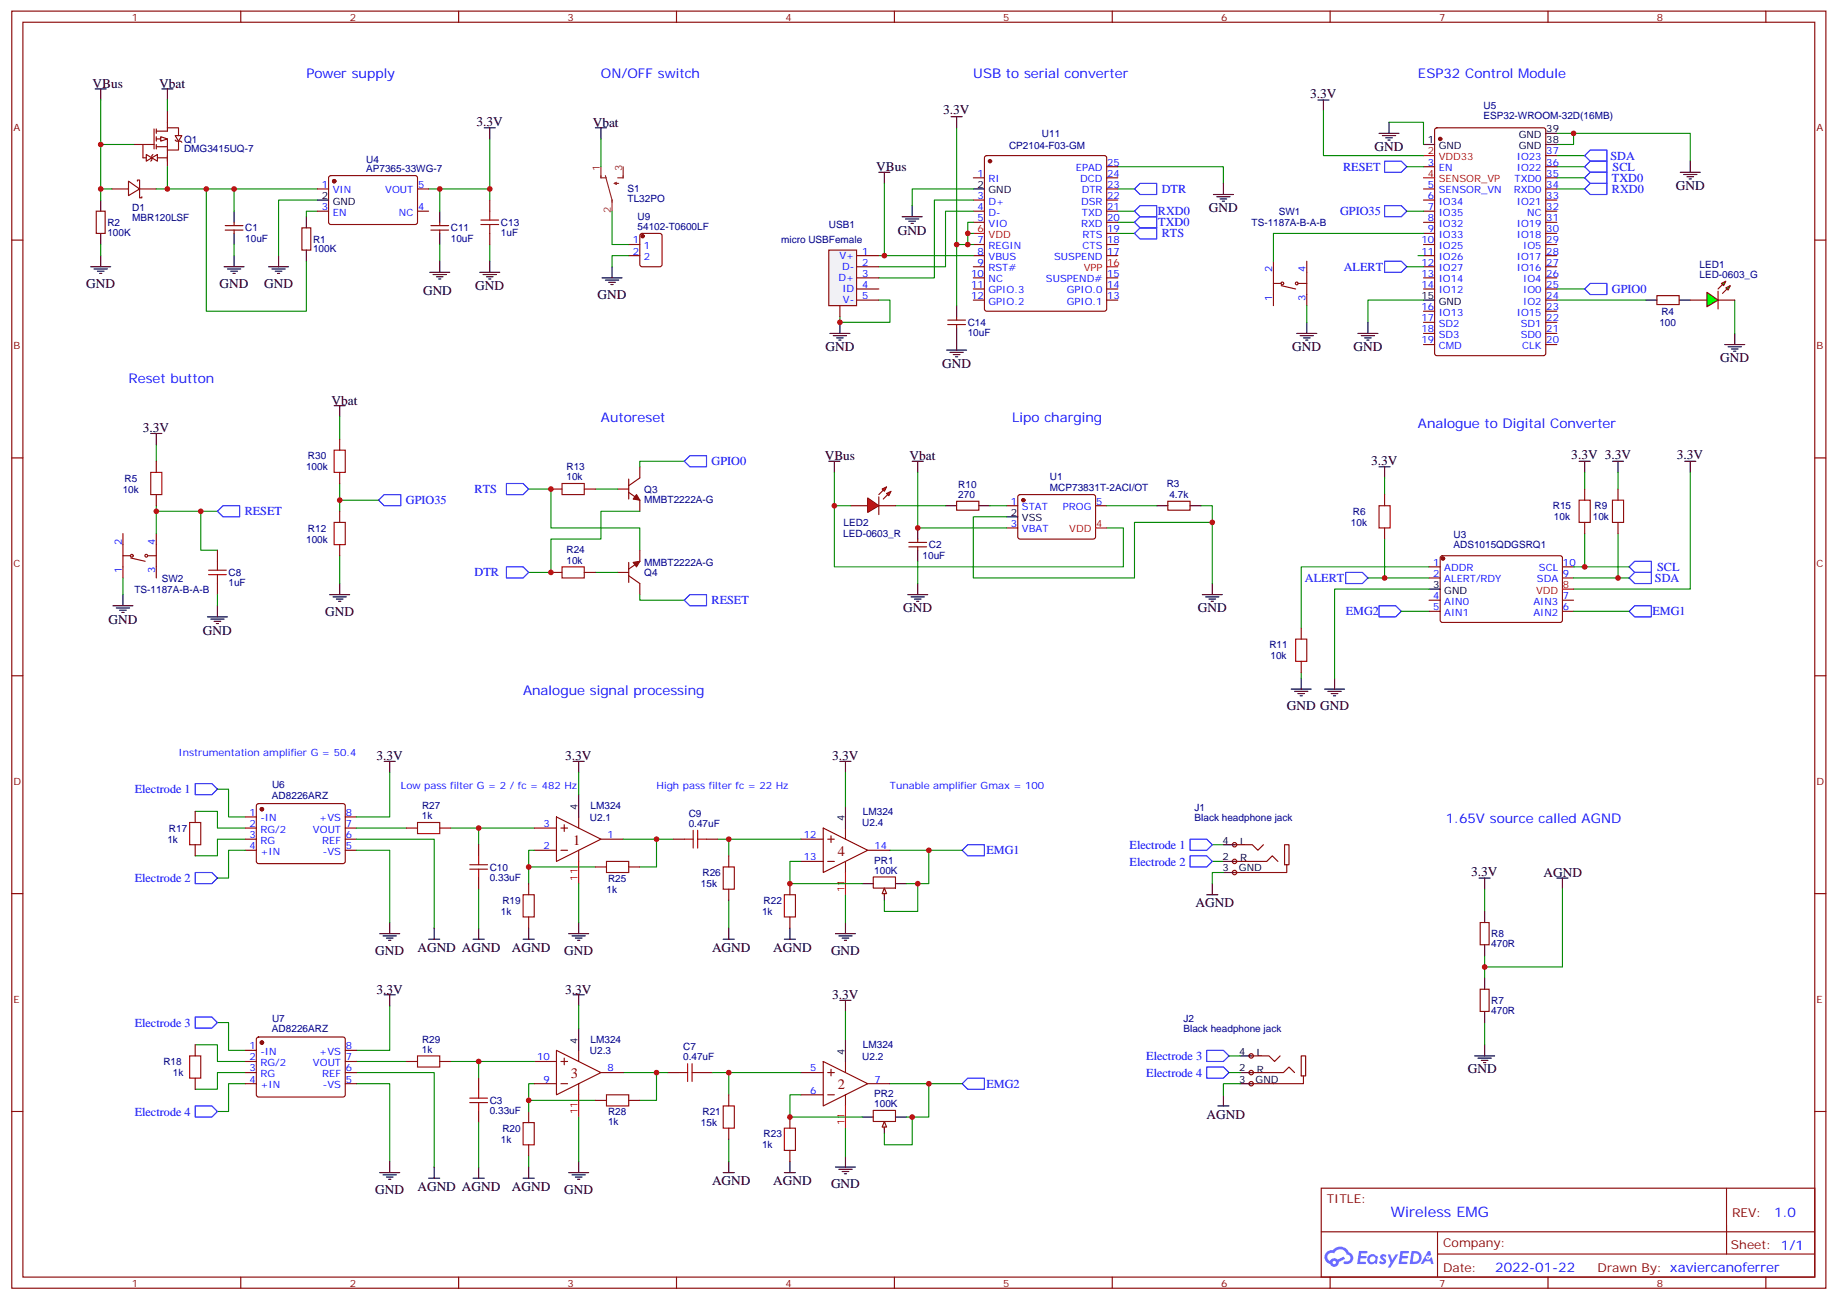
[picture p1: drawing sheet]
<svg xmlns="http://www.w3.org/2000/svg" width="583mm" height="413mm" viewBox="0 0 583 413" stroke-linecap="round" stroke-linejoin="round" font-family="sans-serif">
<g fill="none" stroke="#008700" stroke-width=".35">
<path d="M420 35.3v14.1h31.8M440.8 38.8h11v7.1M139.6 60v7M155.4 44.1v15.9h-19.4M155.4 60v3.5M303.6 40.6v37h3.5v-7h1.8M308.9 60h-19.4v5.3M354.8 52.9h33.5v5.3M354.8 60h5.2M446.5 52.9h5.3M494.1 42.3h42.3v8.9M494.1 49.4h8.8"/>
<path d="M494.1 52.9h8.8M494.1 56.4h8.8M494.1 60h8.8M499.4 42.3v3.6h-5.3M100.8 63.5h-12.4v17.6M139.6 77.6v5.3M155.4 77.6v5.3M303.6 77.6v19.4M307.1 74.1h1.8M307.1 77.6h1.8M308.9 63.5h-12.4v24.7h-17.6M308.9 67h-8.8v17.7h-21.2"/>
<path d="M354.8 70.6h5.2M354.8 67h5.2M354.8 74.1h5.2M278.9 95.2h3.5v7.1h-15.8v-1.8M278.9 81.1h30M450 81.1h1.8M451.8 95.2h-17.7v7.1M494.1 91.7h8.8"/>
</g>
<g fill="none" stroke="#870000" stroke-width=".35">
<path d="M308.9 56.4h3.5M312.7 49.6l.4-.2h37.4l.5 .2 .2 .5v48l-.2 .5-.5 .2h-37.4l-.5-.3-.2-.4v-48zM351.2 52.9h3.6M351.2 60h3.6M351.2 56.4h3.6M451.8 52.9h3.5M451.8 60h3.5M455.5 40.8l.5-.2h33.9l.6 .4 .1 71.2-.5 .6-34.1 .1-.6-.5-.1-71.1zM490.6 52.9h3.5M490.6 60h3.5M490.6 56.4h3.5M490.6 49.4h3.5"/>
<path d="M136.7 73h5.7M136.7 71.6h5.7M139.6 70.6v1M139.6 73v1.1M308.9 63.5h3.5M308.9 67h3.5M308.9 70.6h3.5M308.9 77.6h3.5M351.2 63.5h3.6M351.2 67h3.6M351.2 70.6h3.6M351.2 74.1h3.6"/>
<path d="M351.2 77.6h3.6M451.8 63.5h3.5M451.8 67h3.5M451.8 70.6h3.5M451.8 74.1h3.5M451.8 77.6h3.5M490.6 63.5h3.5M490.6 67h3.5M490.6 70.6h3.5M490.6 74.1h3.5M490.6 77.6h3.5M308.9 81.1h3.5"/>
<path d="M308.9 84.7h3.5M308.9 88.2h3.5M308.9 91.7h3.5M308.9 95.2h3.5M351.2 81.1h3.6M351.2 88.2h3.6M351.2 91.7h3.6M351.2 95.2h3.6M451.8 81.1h3.5M451.8 84.7h3.5M451.8 88.2h3.5M451.8 91.7h3.5"/>
<path d="M451.8 98.8h3.5M490.6 81.1h3.5M490.6 84.7h3.5M490.6 88.2h3.5M490.6 91.7h3.5M490.6 98.8h3.5M490.6 95.2h3.5M300.8 103h5.6M300.8 101.6h5.6M303.6 100.5v1.1M303.6 103v1.1M451.8 102.3h3.5"/>
<path d="M451.8 105.8h3.5M451.8 109.4h3.5M490.6 102.3h3.5M490.6 105.8h3.5M490.6 109.4h3.5"/>
</g>
<g fill="none" stroke="#000" stroke-width=".35">
<path d="M51.4 28.2h3.5M53.1 28.2v3.6M301.8 37h3.6M303.6 37v3.6M418.3 31.8h3.5M420 31.8v3.5M440.8 38.8v3.5M153.7 40.6h3.5M155.4 40.6v3.5M278.9 54.7h3.5M280.7 54.7v3.5M308.9 60h3.5"/>
<path d="M388.3 58.2v3.5M437.7 42.3h6.3M438.7 43h4.2M439.8 43.7h2.1M440.5 44.5h.7M451.8 45.9h3.5M490.6 45.9h3.5M490.6 42.3h3.5M533.3 54.7h6.3M534.3 55.4h4.3M535.4 56.1h2.1M536.1 56.8h.7"/>
<path d="M536.4 51.2v3.5M139.6 67v3.6M139.6 74.1v3.5M286.3 68.8h6.4M287.4 69.5h4.2M288.4 70.2h2.1M289.1 70.9h.7M289.5 65.3v3.5M385.1 61.7h6.3M386.2 62.4h4.2M387.2 63.1h2.1M387.9 63.9h.7"/>
<path d="M85.2 84.7h6.4M86.3 85.4h4.2M87.3 86.1h2.2M88.1 86.8h.7M88.4 81.1v3.6M136.4 86.4h6.3M137.4 87.1h4.3M138.5 87.8h2.1M139.2 88.5h.7M139.6 82.9v3.5M152.3 86.4h6.3M153.3 87.1h4.3"/>
<path d="M154.4 87.8h2.1M155.1 88.5h.7M155.4 82.9v3.5M303.6 97v3.5M451.8 95.2h3.5M263.4 105.8h6.3M264.4 106.5h4.3M265.5 107.2h2.1M266.2 107.9h.7M266.6 102.3v3.5M300.4 111.1h6.4M301.5 111.8h4.2"/>
<path d="M302.5 112.5h2.2M303.2 113.2h.8M303.6 104.1v7M431 105.8h6.3M432 106.5h4.2M433.1 107.2h2.1M433.8 107.9h.7M434.1 102.3v3.5"/>
</g>
<g fill="#870000" stroke="#870000" stroke-width=".35">
<circle cx="457.1" cy="44.1" r=".53"/>
<circle cx="314.2" cy="51.2" r=".53"/>
</g>
<path d="M451.8 49.4h3.5M451.8 56.4h3.5M308.9 74.1h3.5M351.2 84.7h3.6" fill="none" stroke="#f00" stroke-width=".35"/>
<path d="M360 60l1.8-1.8h5.3v3.5h-5.3zM439.4 51.2h5.3l1.8 1.7-1.8 1.8h-5.3zM502.9 52.9l1.8-1.7h5.3v3.5h-5.3zM502.9 49.4l1.8-1.8h5.3v3.6h-5.3zM502.9 60l1.8-1.8h5.3v3.5h-5.3zM502.9 56.4l1.8-1.7h5.3v3.5h-5.3zM360 70.6l1.8-1.8h5.3v3.5h-5.3zM360 67l1.8-1.7h5.3v3.5h-5.3zM360 74.1l1.8-1.8h5.3v3.5h-5.3zM502.9 91.7l1.8-1.7h5.3v3.5h-5.3z" fill="none" stroke="#00f" stroke-width=".35"/>
<path d="M263 79.4h8.9v17.6h-8.9z" fill="#f0f0f0" stroke="#870000" stroke-width=".35"/>
<g fill="none" stroke="#870000" stroke-width=".35">
<path d="M3.7 3.5h575.8v405.4h-575.8zM7.3 7.1h568.6v398.2h-568.6zM76.4 3.5v3.6M145.6 3.5v3.6M214.7 3.5v3.6M283.8 3.5v3.6M353 3.5v3.6M422.1 3.5v3.6M491.3 3.5v3.6M560.4 3.5v3.6M3.7 76.2h3.6M575.9 76.2h3.6"/>
<path d="M266.6 97v3.5M271.9 81.1h7M271.9 84.7h7M271.9 88.2h7M271.9 91.7h7M271.9 95.2h7M3.7 145.3h3.6M575.9 145.3h3.6M3.7 214.5h3.6M575.9 214.5h3.6M3.7 283.6h3.6M575.9 283.6h3.6"/>
<path d="M3.7 352.8h3.6M575.9 352.8h3.6M419.3 377.1h156.6v28.2h-156.6zM547.9 377.1v20.9M419.3 391h156.5M456.2 398h119.6M456.2 391v14.1M76.4 405.3v3.6M145.6 405.3v3.6M214.7 405.3v3.6M283.8 405.3v3.6M353 405.3v3.6"/>
<path d="M422.1 405.3v3.6M491.3 405.3v3.6M560.4 405.3v3.6"/>
</g>
<g fill="#5487ff">
<path d="M438.3 398.3a1.22 1.22 0 0 1 1.7 .3l-.4 .5a.47 .47 0 0 0-.3-.4 .47 .47 0 0 0-.5 .2l.2 .3a1.14 1.14 0 0 1 .7 1.7 1.14 1.14 0 0 1-1.9 0l-.2-.2 .5-.5 .7 .4a.29 .29 0 0 0 .4-.3 .29 .29 0 0 0-.3-.3 1.04 1.04 0 0 1-.6-1.7z"/>
<path d="M431.3 397h2.4l.3 .2-.1 .5-1.9 .1-.1 .8h1.5l.3 .4-.3 .4h-1.6l-.2 1.1h1.7l.2 .3-.1 .3-2.7 .1z"/>
<path d="M444.5 397.1l2.6 .1-.1 .5-1.8 .1-.1 .8h1.5l.3 .4-.4 .4h-1.6l-.1 1.1h1.7l.2 .3-.2 .3-2.6 .1z"/>
<path d="M453.2 397.1h.7l.3 1.2-.6 .3a.69 .69 0 0 0-1 .3 .69 .69 0 0 0 .5 1 .69 .69 0 0 0 .8-.7l.5-.2 .6 2.2h-.8l-.2-.9h-1.8l-.5 .9h-.8z"/>
<path d="M440.4 398.1h.8l.6 1.9 1.1-1.9h.9l-2.6 4.2h-.8l.9-1.5z"/>
<path d="M448 397.1l-.6 4.1h1.3a2.11 2.11 0 0 0 2.5-2.1 2.11 2.11 0 0 0-2.5-2zM448.7 397.8a1.43 1.43 0 0 1 1.6 1.6 1.43 1.43 0 0 1-2 1.1z"/>
<path d="M434.3 398.7a1.54 1.54 0 0 0-.1 2.1 1.54 1.54 0 0 0 2.2 .2l.6 .2 .3-2.3-.6-.3a1.49 1.49 0 0 0-2.4 .1zM434.6 399.7a.94 .94 0 0 1 1.8 0 .94 .94 0 0 1-1.8 0z"/>
<path d="M421 397.4a2.18 2.18 0 0 0 1.1 3.7 1.44 1.44 0 0 0 1.6 1 1.44 1.44 0 0 0 1.2-1.5l2-1-.5-.8-1.9 1a1.47 1.47 0 0 0-2.4 .4 1.39 1.39 0 0 1-.7-1.9 1.39 1.39 0 0 1 2-.5 2.12 2.12 0 0 1 2.2-1.3 2.12 2.12 0 0 1 1.9 1.7 1.14 1.14 0 0 1 1.1 1.4 1.14 1.14 0 0 1-1.7 .8 .43 .43 0 0 0-.5 .3 .43 .43 0 0 0 .4 .5 1.98 1.98 0 0 0 2.5-1.2 1.98 1.98 0 0 0-1.2-2.5 3.1 3.1 0 0 0-5.3-.7l-.9 .1zM422.9 400.7a.55 .55 0 0 1 1.1 0 .55 .55 0 0 1-1.1 0z"/>
<circle cx="453.2" cy="399.2" r=".26"/>
</g>
<g fill="none" stroke="#870000" stroke-width=".35">
<path d="M53.1 35.3v3.5M35.5 60h5.3M40.8 57.5l3.5 2.5-3.5 2.1zM42.5 45.9h6.4M43.6 57.5v-.3h.7v5.6h.7v-.4M44.3 60h5.3M45.4 45.9v4.2h1M46.4 49l1.8 1.1-1.8 1.1zM48.2 50.1l1.8-1.1v2.2zM48.5 49l-.3 .4v1.4l-.4 .4M48.9 40.9v6.4M49.6 44.1h3.5v3.5"/>
<path d="M49.6 41.6h3.5v-1h3.6v2.4M49.6 40.9v1.4M49.6 43.4v1.4M49.6 45.9v1.4M49.6 46.6h3.5M50 50.1h3.1M53.1 47.6v5.3M55.6 43h2.1l-1 1.8zM55.6 44.5l.4 .3h1.4l.3 .4M56.7 44.8v2.8h-3.6M30.6 67h2.8v7.1h-2.8zM71.5 73h5.6"/>
<path d="M71.5 71.6h5.6M74.3 70.6v1M74.3 73v1.1M95.8 72.3h2.8v7.1h-2.8zM199.5 77.6h3.6M203.3 74.3l.5-.2h5.6l.7 .4v9.5l-.4 .6-5.9 .1-.7-.5v-9.4zM199.5 81.1h3.6M196 155.2h3.5M199.5 156.3l3.6 2.5v3.5M199.5 152v6.4M203.1 148.2v3.5l-3.6 2.5M303.6 159.1h7.1v2.8h-7.1z"/>
<path d="M323.2 157.2l.5-.2h23.6l.4 .7-.1 13-.6 .4-23.6-.1-.4-.6v-12.7zM39 169.3v14.1M39 176.4h2.5M41.5 177.1l4.6 1.1M47.1 176.4h2.5M49.6 169.3v14.1M199.5 178.5v6.4M203.1 174.6v3.6l-3.6 2.4M319.5 160.5h3.5M319.5 167.6h3.5M347.7 160.5h3.5M453.5 179.9h3.6"/>
<path d="M457.3 176.6l.5-.2h37.6l.5 .7-.1 20-.6 .5-37.7-.1-.4-.7v-19.7zM495.9 179.9h3.5M196 181.7h3.5M199.5 182.7l3.6 2.5v3.5M453.5 183.4h3.6M453.5 190.5h3.6M453.5 194h3.6M495.9 183.4h3.5M495.9 190.5h3.5M495.9 194h3.5M77.8 259.3h3.6M81.6 255.3l.5-.2h27l.5 .7-.1 17.9-.6 .4-27.1-.1-.4-.6v-17.6z"/>
<path d="M109.6 259.3h3.5M77.8 262.8h3.6M77.8 266.3h3.6M77.8 269.9h3.6M109.6 262.8h3.5M109.6 266.3h3.5M109.6 269.9h3.5"/>
<circle cx="41.8" cy="176.4" r=".44"/>
<circle cx="46.4" cy="176.4" r=".44"/>
</g>
<g fill="none" stroke="#000" stroke-width=".35">
<path d="M30.2 28.2h3.5M32 28.2v3.6M188.9 40.6h3.6M190.7 40.6v3.5M32 63.5v3.5M32 74.1v3.5M74.3 67v3.6M74.3 74.1v3.5M97.2 68.8v3.5M97.2 79.4v3.5M28.8 84.7h6.3M29.8 85.4h4.3"/>
<path d="M30.9 86.1h2.1M31.6 86.8h.7M32 81.1v3.6M71.1 84.7h6.4M72.2 85.4h4.2M73.2 86.1h2.2M73.9 86.8h.7M74.3 81.1v3.6M191.1 88.2h6.3M192.1 88.9h4.3M193.2 89.6h2.1M193.9 90.3h.7"/>
<path d="M194.2 84.7v3.5M47.8 137.6h3.6M49.6 137.6v3.5M300.1 160.5h3.5M310.7 160.5h3.5M319.5 164h3.5M35.8 192.3h6.4M36.9 193h4.2M38 193.7h2.1M38.7 194.4h.7M39 188.7v3.6M65.8 195.8h6.4"/>
<path d="M66.9 196.5h4.2M67.9 197.2h2.2M68.7 197.9h.7M69 192.3v3.5M453.5 187h3.6"/>
</g>
<g fill="none" stroke="#008700" stroke-width=".35">
<path d="M32 31.8v28.2M35.5 60h-3.5v3.5M49.6 60h15.9M74.3 60h-8.8v38.8h31.7v-15.9M100.8 60h-26.5v7M190.7 44.1v8.8M280.7 58.2v22.9M32 77.6v3.5M74.3 77.6v3.5M100.8 67h-3.6v1.8M194.2 67v10.6h5.3M199.5 81.1h-5.3v3.6"/>
<path d="M49.6 141.1v5.3M167.8 155.2h7v12.4h28.3v7M188.9 155.2h7.1M217.2 146.4h-14.1v1.8M49.6 162.3h19.4M49.6 160.5v8.8M63.7 162.3v12.3h5.3M203.1 162.3h-12.4v8.8h-15.9v10.6h-7M39 183.4v5.3M188.9 181.7h7.1M203.1 188.7v1.8h14.1"/>
</g>
<path d="M160.7 153.5h5.3l1.8 1.7-1.8 1.8h-5.3zM217.2 146.4l1.7-1.8h5.3v3.6h-5.3zM70.8 160.5h5.3v3.5h-5.3l-1.8-1.7zM160.7 179.9h5.3l1.8 1.8-1.8 1.7h-5.3zM217.2 190.5l1.7-1.8h5.3v3.6h-5.3z" fill="none" stroke="#00f" stroke-width=".35"/>
<g fill="#870000" stroke="#870000" stroke-width=".35">
<path d="M200.9 178.5l2.2-.3-1.1 1.7z"/>
<path d="M202 157l1.1 1.8-2.2-.4z"/>
<circle cx="324.8" cy="158.7" r=".53"/>
<circle cx="457.9" cy="177.3" r=".53"/>
<circle cx="83.1" cy="256.8" r=".53"/>
<circle cx="203.9" cy="75" r=".53"/>
</g>
<path d="M347.7 167.6h3.5M495.9 187h3.5" fill="none" stroke="#f00" stroke-width=".35"/>
<path d="M190.7 52.9v3.5h1.8M192.1 55.7l2.1 7.8v3.5M194.9 58.2l.8 .4M194.9 58.2h1.5M195.7 57.9l-.8 .3M197.8 52.9v3.5h-1.8" fill="none" stroke="#8c2424" stroke-width=".35"/>
<path d="M51 43.4l2.1 .7-2.1 .7z" fill="#fff" stroke="#870000" stroke-width=".35"/>
<path d="M53.1 38.8v1.8" fill="none" stroke="#870000" stroke-width=".35"/>
<path d="M53.1 31.8v3.5M32 45.9h10.5M53.1 52.9v7.1" fill="none" stroke="#008700" stroke-width=".35"/>
<g fill="#f0f0f0" stroke="#870000" stroke-width=".35">
<circle cx="397.1" cy="344" r=".71"/>
<circle cx="397.1" cy="340.4" r=".71"/>
<circle cx="397.1" cy="335.1" r=".71"/>
</g>
<g fill="none" stroke="#000" stroke-width=".35">
<path d="M522.3 95.2h3.6M532.9 95.2h3.5M547.4 109.4h6.3M548.4 110.1h4.3M549.5 110.8h2.1M550.2 111.5h.7M550.5 105.8v3.6M106 128.8h3.6M107.8 128.8v3.5M263 146.4h3.6M264.8 146.4v3.5M289.5 146.4h3.5"/>
<path d="M291.3 146.4v3.5M437.7 148.2h3.5M439.4 148.2v3.5M501.2 146.4h3.5M502.9 146.4v3.5M511.7 146.4h3.6M513.5 146.4v3.5M534.7 146.4h3.5M536.4 146.4v3.5M291.3 167.6v3.5M291.3 174.6v3.6M367.1 160.5h3.5"/>
<path d="M377.7 160.5h3.5M104.6 188.7h6.4M105.7 189.4h4.2M106.8 190.1h2.1M107.5 190.9h.7M107.8 185.2v3.5M288.1 188.7h6.3M289.1 189.4h4.3M290.2 190.1h2.1M290.9 190.9h.7M291.3 185.2v3.5M381.6 188.7h6.3"/>
<path d="M382.6 189.4h4.3M383.7 190.1h2.1M384.4 190.9h.7M384.7 185.2v3.5M409.8 218.7h6.3M410.8 219.4h4.3M413 215.2v3.5M420.4 218.7h6.3M421.4 219.4h4.3M423.5 215.2v3.5M411.9 220.1h2.1M412.6 220.8h.7"/>
<path d="M422.5 220.1h2.1M423.2 220.8h.7M121.9 241.7h3.5M123.7 241.7v3.5M181.9 241.7h3.5M183.7 241.7v3.5M469.4 278.7h3.5M471.2 278.7v3.5M494.1 278.7h3.5M495.9 278.7v3.5M248.9 298.1h3.5M250.7 294.6v3.5"/>
<path d="M471.2 289.3v3.5M471.2 299.9v3.5M471.2 310.4v3.6M393.6 335.1h3.5M468 335.1h6.3M469.1 335.8h4.2M470.1 336.5h2.1M470.8 337.3h.7M471.2 321v3.6M471.2 331.6v3.5M393.6 340.4h3.5M393.6 344h3.5"/>
</g>
<path d="M525.9 93.8h7v2.9h-7zM370.6 159.1h7.1v2.8h-7.1zM288.4 173.6h5.7M288.4 172.2h5.7M291.3 171.1v1.1M291.3 173.6v1M469.8 292.8h2.8v7.1h-2.8zM469.8 314h2.8v7h-2.8zM397.1 335.1h5.6l1.8 1.8 1.8-1.8M397.1 340.4h10.2l1.8-1.7 1.7 1.7M413.7 341.5h-.7v-6.4h1.4v6.4h-.7v2.5h-16.6" fill="none" stroke="#870000" stroke-width=".35"/>
<g fill="none" stroke="#008700" stroke-width=".35">
<path d="M446.5 67h5.3M494.1 95.2h28.2M550.5 95.2v10.6M107.8 132.3v7M107.8 153.5v8.8M107.8 158.8h12.4M264.8 149.9v10.6h5.3M291.3 149.9v17.7h28.2M439.4 151.7v5.3M502.9 149.9v5.3M513.5 149.9v5.3M536.4 149.9v37.1h-37"/>
<path d="M107.8 176.4v8.8M264.8 160.5v19.4h91.7v-12.3h-5.3M284.2 160.5h15.9M291.3 178.2v7M314.2 160.5h5.3M319.5 164h-10.6v19.4h51.1v-17.6h24.7M351.2 160.5h15.9M381.2 160.5h3.5v24.7M439.4 171.1v12.3h14.1M453.5 179.9h-40.5v19.4M499.4 179.9h17.6M502.9 169.3v10.6"/>
<path d="M513.5 169.3v14.1M444.7 194h8.8M453.5 187h-30v28.2M499.4 183.4h17.6M413 213.4v1.8M61.9 257.5h7.1v5.3h8.8M69 250.5h3.5v8.8h5.3M123.7 245.2v14.1h-10.6M77.8 269.9h-5.3v8.8h-3.5M77.8 266.3h-8.8v5.3h-7.1M113.1 266.3h24.7v28.3M113.1 269.9h10.6v22.9"/>
<path d="M113.1 262.8h15.9M143.1 262.8h8.8v5.3M188.9 275.2h-21.1v5.3M197.8 266.3h10.6v8.9h-5.3M227.8 266.3h3.5v5.3M384.7 273.4h3.6M384.7 268.1h3.6M231.3 285.7v8.9M471.2 282.2v7.1M495.9 282.2v24.7h-24.7M471.2 303.4v7M390 335.1h3.6"/>
<path d="M471.2 324.6v7M390 340.4h3.6"/>
</g>
<path d="M439.4 65.3h5.3l1.8 1.7-1.8 1.8h-5.3zM120.2 158.8l1.7-1.8h5.3v3.5h-5.3zM517 179.9l1.8-1.7h5.3v3.5h-5.3zM437.7 192.3h5.2l1.8 1.7-1.8 1.8h-5.2zM517 183.4l1.8-1.7h5.3v3.5h-5.3zM517 194l1.8-1.7h5.3v3.5h-5.3zM61.9 248.7h5.3l1.8 1.8-1.8 1.7h-5.3zM61.9 276.9h5.3l1.8 1.8-1.8 1.8h-5.3zM377.7 271.6h5.3l1.7 1.8-1.7 1.8h-5.3zM377.7 266.3h5.3l1.7 1.8-1.7 1.8h-5.3zM383 333.4h5.3l1.7 1.7-1.7 1.8h-5.3zM383 338.7h5.3l1.7 1.7-1.7 1.8h-5.3z" fill="none" stroke="#00f" stroke-width=".35"/>
<g fill="#f0f0f0" stroke="#870000" stroke-width=".35">
<circle cx="391.8" cy="276.9" r=".71"/>
<circle cx="391.8" cy="273.4" r=".71"/>
<circle cx="391.8" cy="268.1" r=".71"/>
</g>
<path d="M388.3 268.1h3.5M388.3 273.4h3.5M388.3 276.9h3.5M273.6 280.5h3.5M280.7 282.2v3.5M284.2 280.5h3.5" fill="none" stroke="#000" stroke-width=".35"/>
<path d="M277.1 278.3h7.1v3.6h-7.1zM391.8 268.1h5.6l1.8 1.8 1.8-1.8M391.8 273.4h10.2l1.8-1.8 1.8 1.8M408.4 274.5h-.7v-6.4h1.4v6.4h-.7v2.4h-16.6M280.7 282.6v1.7" fill="none" stroke="#870000" stroke-width=".35"/>
<path d="M280.7 281.9l.7 1.7h-1.4z" fill="#f0f0f0" stroke="#870000" stroke-width=".35"/>
<path d="M287.7 280.5h3.6v8.8h-10.6v-3.6" fill="none" stroke="#008700" stroke-width=".35"/>
<path d="M305.4 269.9l1.7-1.8h5.3v3.5h-5.3zM305.4 344l1.7-1.8h5.3v3.5h-5.3z" fill="none" stroke="#00f" stroke-width=".35"/>
<path d="M273.6 354.5h3.5M280.7 356.3v3.5M284.2 354.5h3.5" fill="none" stroke="#000" stroke-width=".35"/>
<path d="M277.1 352.4h7.1v3.6h-7.1zM280.7 356.7v1.7" fill="none" stroke="#870000" stroke-width=".35"/>
<path d="M280.7 356l.7 1.7h-1.4z" fill="#f0f0f0" stroke="#870000" stroke-width=".35"/>
<g fill="none" stroke="#008700" stroke-width=".35">
<path d="M388.3 276.9h-3.6v3.6M151.9 282.2v12.4M123.7 319.3v14.1h-10.6M61.9 331.6h7.1v5.3h8.8M69 324.6h3.5v8.8h5.3M113.1 336.9h15.9M143.1 336.9h8.8v5.3M77.8 340.4h-8.8v5.3h-7.1M77.8 344h-5.3v8.8h-3.5M113.1 344h10.6v24.7M113.1 340.4h24.7v30M151.9 356.3v14.1"/>
<path d="M169.5 344h-1.7v5.2h21.1M197.8 340.4h10.6v8.8h-5.3M226 340.4h5.3v7.1M393.6 344h-5.3v3.5M167.8 366.9v3.5M231.3 361.6v7.1"/>
</g>
<g fill="none" stroke="#000" stroke-width=".35">
<path d="M183.7 252.2v7.1M266.6 241.7h3.5M268.3 241.7v3.5M268.3 255.8v7M120.5 296.3h6.4M121.6 297h4.2M122.6 297.7h2.1M123.3 298.4h.7M123.7 292.8v3.5M136 298.1h3.6M137.8 294.6v3.5M150.1 298.1h3.6"/>
<path d="M151.9 294.6v3.5M166 298.1h3.5M167.8 294.6v3.5M180.5 296.3h6.3M181.5 297h4.3M182.6 297.7h2.1M183.3 298.4h.7M183.7 292.8v3.5M229.5 298.1h3.5M231.3 294.6v3.5M265.1 296.3h6.4M266.2 297h4.2"/>
<path d="M267.3 297.7h2.1M268 298.4h.7M268.3 292.8v3.5M383 284h3.5M384.7 280.5v3.5M121.9 315.7h3.5M123.7 315.7v3.6M181.9 315.7h3.5M183.7 315.7v3.6M266.6 317.5h3.5M268.3 317.5v3.5M183.7 326.3v7.1"/>
<path d="M268.3 329.8v7.1M386.5 351h3.5M388.3 347.5v3.5M120.5 372.2h6.4M121.6 372.9h4.2M122.6 373.6h2.1M123.3 374.3h.7M123.7 368.7v3.5M136 373.9h3.6M137.8 370.4v3.5M150.1 373.9h3.6M151.9 370.4v3.5"/>
<path d="M166 373.9h3.5M167.8 370.4v3.5M180.5 372.2h6.3M181.5 372.9h4.3M182.6 373.6h2.1M183.3 374.3h.7M183.7 368.7v3.5M229.5 372.2h3.5M231.3 368.7v3.5M248.9 372.2h3.5M250.7 368.7v3.5M265.1 370.4h6.4"/>
<path d="M266.2 371.1h4.2M267.3 371.8h2.1M268 372.5h.7M268.3 366.9v3.5"/>
</g>
<path d="M61.9 322.8h5.3l1.8 1.8-1.8 1.7h-5.3zM61.9 351h5.3l1.8 1.8-1.8 1.7h-5.3z" fill="none" stroke="#00f" stroke-width=".35"/>
<circle cx="83.1" cy="330.9" r=".53" fill="#870000" stroke="#870000" stroke-width=".35"/>
<g fill="none" stroke="#870000" stroke-width=".35">
<path d="M61.9 257.5v3.6M176.6 259.3l14.1 7-14.1 7.1zM183.7 259.3v3.5M61.9 268.1v3.5M129 262.8h3.5M139.6 262.8h3.5M151.9 268.1v3.5M151.9 278.7v3.5M169.5 269.9h7.1M169.5 262.8h7.1M178 269.9h2.1M178 262.8h2.1"/>
<path d="M179.1 261.8v2.1M183.7 269.9v3.5M188.9 275.2h3.6M190.7 266.3h7.1M199.5 275.2h3.6M213.6 266.3h3.6M224.2 266.3h3.6M231.3 271.6v3.6M254.2 266.3h7.1M254.2 273.4h7.1M261.3 262.8l14.1 7.1-14.1 7zM262.7 266.3h2.1"/>
<path d="M262.7 273.4h2.1M263.7 265.3v2.1M268.3 262.8v3.5M268.3 273.4v3.5M275.4 269.9h7M167.8 280.5v3.5M167.8 291v3.6M231.3 282.2v3.5M250.7 280.5v3.5M250.7 291v3.6M61.9 331.6v3.5M77.8 333.4h3.6"/>
<path d="M77.8 336.9h3.6M81.6 329.3l.5-.2 27 .1 .5 .6-.1 18-.6 .4-27.1-.1-.4-.6v-17.7zM109.6 333.4h3.5M109.6 336.9h3.5M129 336.9h3.5M139.6 336.9h3.5M169.5 336.9h7.1M176.6 333.4l14.1 7-14.1 7.1zM178 336.9h2.1M179.1 335.8v2.2M183.7 333.4v3.5M261.3 336.9l14.1 7.1-14.1 7z"/>
<path d="M263.7 339.4v2.1M268.3 336.9v3.5M61.9 342.2v3.5M77.8 340.4h3.6M77.8 344h3.6M109.6 340.4h3.5M109.6 344h3.5M151.9 342.2v3.5M151.9 352.8v3.5M167.8 352.8v3.5M169.5 344h7.1M178 344h2.1"/>
<path d="M183.7 344v3.5M188.9 349.2h3.6M190.7 340.4h7.1M199.5 349.2h3.6M211.9 340.4h3.5M222.5 340.4h3.5M231.3 347.5v3.5M231.3 358.1v3.5M250.7 354.5v3.6M254.2 340.4h7.1M254.2 347.5h7.1M262.7 340.4h2.1"/>
<path d="M262.7 347.5h2.1M268.3 347.5v3.5M275.4 344h7M167.8 363.4v3.5M250.7 365.1v3.6"/>
</g>
<path d="M183.7 273.4v7.1M268.3 276.9v7.1M183.7 347.5v7M268.3 351v7.1" fill="none" stroke="#f00" stroke-width=".35"/>
<g fill="none" stroke="#a10000" stroke-width=".35">
<path d="M60.2 261.1h3.5v7h-3.5zM132.5 261.1h7.1v3.5h-7.1zM149.1 274.5h5.6M149.1 275.9h5.6M151.9 271.6v2.9M151.9 275.9v2.8M192.5 273.4h7v3.5h-7zM217.2 266.3h2.8M220 263.5v5.7M221.4 263.5v5.7M221.4 266.3h2.8M229.5 275.2h3.5v7h-3.5z"/>
<path d="M166 284h3.5v7h-3.5zM248.9 284h3.5v7h-3.5zM60.2 335.1h3.5v7.1h-3.5zM132.5 335.1h7.1v3.6h-7.1zM218.2 337.6v5.7M219.6 337.6v5.7M149.1 348.5h5.6M149.1 350h5.6M151.9 345.7v2.8M151.9 350v2.8M166 356.3h3.5v7.1h-3.5zM192.5 347.5h7v3.5h-7z"/>
<path d="M215.4 340.4h2.8M219.6 340.4h2.9M229.5 351h3.5v7.1h-3.5zM248.9 358.1h3.5v7h-3.5z"/>
</g>
<g fill="#f00" stroke="#870000" stroke-width=".35">
<path d="M275.4 158l3.5 2.5-3.5 2.1z"/>
<path d="M278.9 157.7v5.6z"/>
</g>
<g fill="#870000" stroke="#870000" stroke-width=".35">
<path d="M280.3 155.6l-1.4 1.4z"/>
<path d="M280.3 158.4l1.4-1.4z"/>
</g>
<g fill="#f00" stroke="#870000" stroke-width=".35">
<path d="M280 155.2l1.4-.7-.7 1.4z"/>
<path d="M281.4 156.6l1.4-.7-.7 1.4z"/>
</g>
<path d="M536.4 95.2h5.3M545.3 95.2h5.2M270.1 160.5h5.3M278.9 160.5h5.3" fill="none" stroke="#870000" stroke-width=".35"/>
<g fill="#0f0" stroke="#870000" stroke-width=".35">
<path d="M547.7 91.4l1.4-.7-.7 1.4z"/>
<path d="M546.3 90l1.4-.7-.7 1.4z"/>
</g>
<g fill="#870000" stroke="#870000" stroke-width=".35">
<path d="M546.7 93.1l1.4-1.4z"/>
<path d="M546.7 90.3l-1.4 1.4z"/>
</g>
<path d="M545.3 92.4v5.7z" fill="#f00" stroke="#870000" stroke-width=".35"/>
<path d="M541.7 92.8l3.6 2.4-3.6 2.2z" fill="#0f0" stroke="#870000" stroke-width=".35"/>
<g fill="none" stroke="#a10000" stroke-width=".35">
<path d="M152.6 69.9h5.7M152.6 71.3h5.7M155.4 67v2.9M155.4 71.3v2.8M47.8 149.9h3.6v7.1h-3.6zM106 142.9h3.6v7h-3.6zM178.4 153.5h7v3.5h-7zM501.2 158.8h3.5v7h-3.5zM511.7 158.8h3.6v7h-3.6zM69 178.2v2.8M106 165.8h3.6v7.1h-3.6zM178.4 179.9h7v3.5h-7z"/>
<path d="M437.7 160.5h3.5v7.1h-3.5zM66.2 181h5.6M66.2 182.4h5.6M69 182.4v2.8M411.2 202.8h3.5v7.1h-3.5z"/>
</g>
<g fill="none" stroke="#870000" stroke-width=".35">
<path d="M100.8 60h3.5M104.5 55.9l.5-.2 27.1 .1 .4 .6-.1 14.4-.6 .5-27.1-.1-.4-.6v-14.2zM132.5 60h3.5M100.8 67h3.5M132.5 67h3.5M155.4 63.5v3.5M155.4 74.1v3.5M404.1 82.9v14.1M404.1 90h2.5M406.6 90.7l4.6 1M412.3 90h2.4M414.7 82.9v14.1"/>
<path d="M107.8 139.3v3.6M49.6 146.4v3.5M49.6 157v3.5M107.8 149.9v3.6M174.8 155.2h3.6M185.4 155.2h3.5M439.4 157v3.5M502.9 155.2v3.6M513.5 155.2v3.6M69 174.6v3.6M107.8 162.3v3.5M107.8 172.9v3.5"/>
<path d="M439.4 167.6v3.5M502.9 165.8v3.5M513.5 165.8v3.5M69 185.2v3.5M174.8 181.7h3.6M185.4 181.7h3.5M413 199.3v3.5M413 209.9v3.5"/>
<circle cx="407" cy="90" r=".44"/>
<circle cx="411.6" cy="90" r=".44"/>
</g>
<g fill="none" stroke="#008700" stroke-width=".35">
<path d="M451.8 74.1h-47.7v8.8M414.7 97v5.3M446.5 84.7h5.3M69 188.7v3.6M434.1 183.4h5.3M499.4 194h17.6M183.7 245.2v7M268.3 245.2v10.6M151.9 262.8h17.6M169.5 269.9h-1.7v5.3M208.4 266.3h5.2M231.3 266.3h22.9"/>
<path d="M254.2 273.4h-3.5v7.1h22.9M282.4 269.9h12.4v10.6h-3.5M294.8 269.9h10.6M183.7 280.5v12.3M268.3 284v8.8M183.7 319.3v7M151.9 336.9h17.6M268.3 321v8.8M167.8 349.2v3.6M183.7 354.5v14.2M208.4 340.4h3.5M231.3 340.4h22.9"/>
<path d="M254.2 347.5h-3.5v7h22.9M268.3 358.1v8.8M282.4 344h23M289.5 354.5v8.9h-8.8v-3.6M294.8 344v10.5h-7.1"/>
</g>
<path d="M100.8 63.5h3.5M411.6 105.8h6.3M412.6 106.5h4.2M413.7 107.2h2.1M414.4 107.9h.7M414.7 102.3v3.5" fill="none" stroke="#000" stroke-width=".35"/>
<circle cx="106" cy="57.5" r=".53" fill="#870000" stroke="#870000" stroke-width=".35"/>
<path d="M439.4 82.9h5.3l1.8 1.8-1.8 1.7h-5.3zM427.1 181.7h5.3l1.7 1.7-1.7 1.8h-5.3z" fill="none" stroke="#00f" stroke-width=".35"/>
<g fill="#c00">
<circle cx="499.4" cy="42.3" r=".88"/>
<circle cx="266.6" cy="102.3" r=".88"/>
<circle cx="307.1" cy="74.1" r=".88"/>
<circle cx="303.6" cy="77.6" r=".88"/>
<circle cx="307.1" cy="77.6" r=".88"/>
<circle cx="63.7" cy="162.3" r=".88"/>
<circle cx="49.6" cy="162.3" r=".88"/>
<circle cx="74.3" cy="60" r=".88"/>
<circle cx="280.7" cy="81.1" r=".88"/>
<circle cx="65.5" cy="60" r=".88"/>
<circle cx="32" cy="60" r=".88"/>
<circle cx="32" cy="45.9" r=".88"/>
<circle cx="53.1" cy="60" r=".88"/>
<circle cx="384.7" cy="165.8" r=".88"/>
<circle cx="107.8" cy="158.7" r=".88"/>
<circle cx="471.2" cy="306.9" r=".88"/>
<circle cx="502.9" cy="179.9" r=".88"/>
<circle cx="513.5" cy="183.4" r=".88"/>
<circle cx="174.8" cy="181.7" r=".88"/>
<circle cx="174.8" cy="155.2" r=".88"/>
<circle cx="167.8" cy="275.2" r=".88"/>
<circle cx="151.9" cy="262.8" r=".88"/>
<circle cx="208.4" cy="266.3" r=".88"/>
<circle cx="291.3" cy="280.5" r=".88"/>
<circle cx="151.9" cy="336.9" r=".88"/>
<circle cx="167.8" cy="349.2" r=".88"/>
<circle cx="208.4" cy="340.4" r=".88"/>
<circle cx="231.3" cy="266.3" r=".88"/>
<circle cx="250.7" cy="280.5" r=".88"/>
<circle cx="294.8" cy="269.9" r=".88"/>
<circle cx="231.3" cy="340.4" r=".88"/>
<circle cx="250.7" cy="354.5" r=".88"/>
<circle cx="294.8" cy="344" r=".88"/>
<circle cx="289.5" cy="354.5" r=".88"/>
<circle cx="264.8" cy="160.5" r=".88"/>
<circle cx="291.3" cy="167.6" r=".88"/>
<circle cx="139.6" cy="60" r=".88"/>
<circle cx="155.4" cy="60" r=".88"/>
<circle cx="439.4" cy="183.4" r=".88"/>
</g>
<g font-size="4.6" fill="#800">
<text x="181.9" y="268.1">1</text>
<text x="265.9" y="271.6">4</text>
<text x="181.2" y="342.2">3</text>
<text x="265.9" y="345.7">2</text>
</g>
<text font-size="4.6" fill="#00f" x="441.4" y="386.1">Wireless EMG</text>
<g font-size="4.2">
<text x="29.4" y="27.9">VBus</text>
<text x="50.5" y="27.9">Vbat</text>
<text x="415.8" y="31">3.3V</text>
<text x="151.2" y="39.9">3.3V</text>
<text x="188.1" y="40.2">Vbat</text>
<text x="299.4" y="36.3">3.3V</text>
<text x="436.2" y="48">GND</text>
<text x="278.1" y="54.3">VBus</text>
<text x="531.8" y="60.3">GND</text>
<text x="383.7" y="67.4">GND</text>
<text x="284.9" y="74.4">GND</text>
<text x="27.4" y="91.4">GND</text>
<text x="69.7" y="91.4">GND</text>
<text x="83.8" y="91.4">GND</text>
<text x="134.3" y="93.5">GND</text>
<text x="150.8" y="92.1">GND</text>
<text x="189.7" y="94.9">GND</text>
<text x="262" y="111.5">GND</text>
<text x="410.1" y="111.5">GND</text>
<text x="429.5" y="111.5">GND</text>
<text x="299" y="116.8">GND</text>
<text x="546" y="115">GND</text>
<text x="105.2" y="128.4">Vbat</text>
<text x="45.4" y="137.2">3.3V</text>
<text x="261.7" y="146.1">VBus</text>
<text x="288.7" y="146.1">Vbat</text>
<text x="435.2" y="147.5">3.3V</text>
<text x="498.7" y="145.7">3.3V 3.3V</text>
<text x="532.2" y="145.7">3.3V</text>
<text x="34.4" y="197.9">GND</text>
<text x="103.2" y="195.5">GND</text>
<text x="286.7" y="194.4">GND</text>
<text x="380.2" y="194.4">GND</text>
<text x="64.4" y="201.4">GND</text>
<text x="408.4" y="225.5">GND GND</text>
<text x="119.4" y="241.3">3.3V</text>
<text x="179.4" y="241.3">3.3V</text>
<text x="264.1" y="241.3">3.3V</text>
<text x="466.9" y="278">3.3V</text>
<text x="489.9" y="278.3">AGND</text>
<text x="379.4" y="288">AGND</text>
<text x="119.1" y="303.1">GND</text>
<text x="132.5" y="302.1">AGND AGND</text>
<text x="162.5" y="302.1">AGND</text>
<text x="179.1" y="303.1">GND</text>
<text x="226" y="302.1">AGND</text>
<text x="245.4" y="302.1">AGND</text>
<text x="263.7" y="303.1">GND</text>
<text x="119.4" y="315.4">3.3V</text>
<text x="179.4" y="315.4">3.3V</text>
<text x="264.1" y="317.2">3.3V</text>
<text x="465.9" y="340.4">GND</text>
<text x="383" y="355">AGND</text>
<text x="132.5" y="377.9">AGND AGND</text>
<text x="162.5" y="377.9">AGND</text>
<text x="226" y="376.2">AGND</text>
<text x="245.4" y="376.2">AGND</text>
<text x="263.7" y="377.2">GND</text>
<text x="119.1" y="378.9">GND</text>
<text x="179.1" y="378.9">GND</text>
</g>
<g font-size="4.2" fill="#00f">
<text x="97.2" y="24.7">Power supply</text>
<text x="190.7" y="24.7">ON/OFF switch</text>
<text x="308.9" y="24.7">USB to serial converter</text>
<text x="450" y="24.7">ESP32 Control Module</text>
<text x="40.8" y="121.7">Reset button</text>
<text x="190.7" y="134.1">Autoreset</text>
<text x="321.2" y="134.1">Lipo charging</text>
<text x="450" y="135.8">Analogue to Digital Converter</text>
<text x="166" y="220.5">Analogue signal processing</text>
<text x="458.8" y="261.1">1.65V source called AGND</text>
<text x="563.1" y="386.4">1.0</text>
<text x="474.6" y="403.7">2022-01-22</text>
</g>
<g font-size="3.9" fill="#00f">
<text x="511.1" y="50.7">SDA</text>
<text x="426.3" y="54.2">RESET</text>
<text x="511.6" y="57.7">TXD0</text>
<text x="511.8" y="54.2">SCL</text>
<text x="368.7" y="61.2">DTR</text>
<text x="511.6" y="61.2">RXD0</text>
<text x="367.5" y="68.3">RXD0</text>
<text x="367.6" y="71.8">TXD0</text>
<text x="425.3" y="68.3">GPIO35</text>
<text x="368.7" y="75.3">RTS</text>
<text x="426.5" y="85.9">ALERT</text>
<text x="511.6" y="92.9">GPIO0</text>
<text x="225.8" y="147.7">GPIO0</text>
<text x="128.8" y="160">GPIO35</text>
<text x="150.6" y="156.5">RTS</text>
<text x="77.7" y="163.5">RESET</text>
<text x="150.6" y="183">DTR</text>
<text x="414.1" y="184.7">ALERT</text>
<text x="525.2" y="184.8">SDA</text>
<text x="525.9" y="181.2">SCL</text>
<text x="225.8" y="191.8">RESET</text>
<text x="427.1" y="195.3">EMG2</text>
<text x="524.4" y="195.2">EMG1</text>
<text x="42.7" y="251.8">Electrode 1</text>
<text x="358.5" y="269.4">Electrode 1</text>
<text x="313" y="271.1">EMG1</text>
<text x="358.5" y="274.7">Electrode 2</text>
<text x="42.7" y="280">Electrode 2</text>
<text x="42.7" y="325.9">Electrode 3</text>
<text x="363.8" y="336.4">Electrode 3</text>
<text x="363.8" y="341.7">Electrode 4</text>
<text x="313" y="345.2">EMG2</text>
<text x="42.7" y="354.1">Electrode 4</text>
</g>
<g font-size="3.9" fill="#800">
<text x="421.1" y="381.7">TITLE:</text>
<text x="549.7" y="386.4">REV:</text>
<text x="458" y="395.9">Company:</text>
<text x="549.4" y="396.5">Sheet: 1/1</text>
<text x="458" y="403.6">Date:</text>
<text x="507" y="403.7">Drawn By: xaviercanoferrer</text>
</g>
<g font-size="3.2" fill="#800">
<text x="41.8" y="6.5">1</text>
<text x="111" y="6.5">2</text>
<text x="180.1" y="6.5">3</text>
<text x="249.3" y="6.5">4</text>
<text x="318.4" y="6.5">5</text>
<text x="387.6" y="6.5">6</text>
<text x="456.7" y="6.5">7</text>
<text x="525.9" y="6.5">8</text>
<text x="4.3" y="41.6">A</text>
<text x="576.5" y="41.6">A</text>
<text x="4.3" y="110.8">B</text>
<text x="576.5" y="110.8">B</text>
<text x="4.3" y="179.9">C</text>
<text x="576.5" y="179.9">C</text>
<text x="4.3" y="249.1">D</text>
<text x="576.5" y="249.1">D</text>
<text x="4.3" y="318.2">E</text>
<text x="576.5" y="318.2">E</text>
<text x="41.8" y="408.3">1</text>
<text x="111" y="408.3">2</text>
<text x="180.1" y="408.3">3</text>
<text x="249.3" y="408.3">4</text>
<text x="318.4" y="408.3">5</text>
<text x="387.6" y="408.3">6</text>
<text x="456.7" y="408.3">7</text>
<text x="525.9" y="408.3">8</text>
</g>
<g font-size="3.2" fill="#000080">
<text x="470.8" y="34.5">U5</text>
<text x="470.8" y="37.6">ESP32-WROOM-32D(16MB)</text>
<text x="58.4" y="45.3">Q1</text>
<text x="320.2" y="47.3">CP2104-F03-GM</text>
<text x="330.7" y="43.5">U11</text>
<text x="58.4" y="48.4">DMG3415UQ-7</text>
<text x="116.2" y="51.7">U4</text>
<text x="116.2" y="54.7">AP7365-33WG-7</text>
<text x="199.2" y="64.2">TL32PO</text>
<text x="199.2" y="61">S1</text>
<text x="34.1" y="71.8">R2</text>
<text x="41.9" y="70">MBR120LSF</text>
<text x="41.9" y="66.9">D1</text>
<text x="159" y="71.7">C13</text>
<text x="202.4" y="69.9">U9</text>
<text x="397.2" y="71.8">TS-1187A-B-A-B</text>
<text x="405.9" y="68.2">SW1</text>
<text x="34.1" y="74.8">100K</text>
<text x="77.8" y="76.7">10uF</text>
<text x="77.8" y="73.5">C1</text>
<text x="99.3" y="77.1">R1</text>
<text x="143.1" y="76.7">10uF</text>
<text x="143.1" y="73.5">C11</text>
<text x="159" y="74.9">1uF</text>
<text x="202.4" y="73">54102-T0600LF</text>
<text x="247.9" y="77">micro USBFemale</text>
<text x="263" y="72.3">USB1</text>
<text x="99.3" y="80.1">100K</text>
<text x="539.4" y="88.2">LED-0603_G</text>
<text x="539.4" y="85">LED1</text>
<text x="527.3" y="99.9">R4</text>
<text x="307.1" y="106.7">10uF</text>
<text x="307.1" y="103.4">C14</text>
<text x="526.6" y="103.5">100</text>
<text x="97.1" y="149.3">100k</text>
<text x="97.7" y="145.8">R30</text>
<text x="179.8" y="149.2">R13</text>
<text x="39.5" y="152.8">R5</text>
<text x="179.8" y="152.4">10k</text>
<text x="304.1" y="154.9">R10</text>
<text x="333.2" y="155.7">MCP73831T-2ACI/OT</text>
<text x="333.2" y="152.5">U1</text>
<text x="370.3" y="154.6">R3</text>
<text x="38.9" y="156.4">10k</text>
<text x="204.5" y="159.6">MMBT2222A-G</text>
<text x="204.5" y="156.4">Q3</text>
<text x="304.1" y="158">270</text>
<text x="371.1" y="158">4.7k</text>
<text x="492.8" y="161.7">R15</text>
<text x="506.1" y="161.7">R9</text>
<text x="267.7" y="167">LED2</text>
<text x="428.8" y="167">10k</text>
<text x="429.3" y="163.4">R6</text>
<text x="493.2" y="165.2">10k</text>
<text x="505.5" y="165.2">10k</text>
<text x="97.1" y="172.3">100k</text>
<text x="97.7" y="168.7">R12</text>
<text x="267.6" y="170.5">LED-0603_R</text>
<text x="294.8" y="174">C2</text>
<text x="461.3" y="170.9">U3</text>
<text x="179.8" y="178.9">10k</text>
<text x="179.8" y="175.7">R24</text>
<text x="204.5" y="179.8">MMBT2222A-G</text>
<text x="292.8" y="177.5">10uF</text>
<text x="461.3" y="174.1">ADS1015QDGSRQ1</text>
<text x="51.3" y="184.6">SW2</text>
<text x="72.5" y="182.8">C8</text>
<text x="204.5" y="183">Q4</text>
<text x="42.7" y="188.1">TS-1187A-B-A-B</text>
<text x="72.5" y="186">1uF</text>
<text x="402.9" y="205.8">R11</text>
<text x="403.2" y="209.3">10k</text>
<text x="86.3" y="250.2">U6</text>
<text x="86.3" y="253.4">AD8226ARZ</text>
<text x="133.9" y="256.8">R27</text>
<text x="187.4" y="256.9">LM324</text>
<text x="379.1" y="257.4">J1</text>
<text x="53.6" y="264">R17</text>
<text x="133.9" y="260">1k</text>
<text x="187.2" y="260.4">U2.1</text>
<text x="218.6" y="262.5">0.47uF</text>
<text x="218.6" y="259.3">C9</text>
<text x="273.7" y="262.2">U2.4</text>
<text x="273.9" y="258.7">LM324</text>
<text x="379.1" y="260.5">Black headphone jack</text>
<text x="53.1" y="267.5">1k</text>
<text x="277.5" y="274.2">PR1</text>
<text x="155.4" y="279.5">0.33uF</text>
<text x="155.4" y="276.3">C10</text>
<text x="193" y="279.8">R25</text>
<text x="222.4" y="281.6">15k</text>
<text x="223" y="278.1">R26</text>
<text x="277.5" y="277.3">100K</text>
<text x="159.5" y="286.9">R19</text>
<text x="192.5" y="283.4">1k</text>
<text x="242.4" y="286.9">R22</text>
<text x="158.9" y="290.4">1k</text>
<text x="241.9" y="290.4">1k</text>
<text x="473.3" y="297.5">R8</text>
<text x="473.3" y="300.6">470R</text>
<text x="473.3" y="321.8">470R</text>
<text x="473.3" y="318.7">R7</text>
<text x="86.3" y="327.5">AD8226ARZ</text>
<text x="86.3" y="324.3">U7</text>
<text x="375.6" y="327.5">Black headphone jack</text>
<text x="375.6" y="324.5">J2</text>
<text x="133.9" y="334.1">1k</text>
<text x="133.9" y="330.9">R29</text>
<text x="187.2" y="334.5">U2.3</text>
<text x="187.4" y="331">LM324</text>
<text x="216.8" y="333.4">C7</text>
<text x="273.9" y="332.8">LM324</text>
<text x="51.9" y="338.1">R18</text>
<text x="54.9" y="341.6">1k</text>
<text x="216.8" y="336.5">0.47uF</text>
<text x="273.7" y="336.3">U2.2</text>
<text x="155.4" y="353.6">0.33uF</text>
<text x="155.4" y="350.4">C3</text>
<text x="193" y="353.9">R28</text>
<text x="223" y="353.9">R21</text>
<text x="277.5" y="351.4">100K</text>
<text x="277.5" y="348.3">PR2</text>
<text x="159.5" y="359.2">R20</text>
<text x="193" y="357.1">1k</text>
<text x="222.4" y="357.5">15k</text>
<text x="158.9" y="362.7">1k</text>
<text x="241.9" y="364.5">1k</text>
<text x="242.4" y="361">R23</text>
</g>
<g font-size="3.2">
<text x="490.7" y="42">39</text>
<text x="453.1" y="45.5">1</text>
<text x="456.6" y="47.3">GND</text>
<text x="482" y="47.3">GND</text>
<text x="482" y="43.7">GND</text>
<text x="490.7" y="45.5">38</text>
<text x="310.2" y="59.6">2</text>
<text x="102.1" y="63.1">2</text>
<text x="105.6" y="64.9">GND</text>
<text x="313.7" y="61.4">GND</text>
<text x="451.1" y="94.9">15</text>
<text x="456.6" y="96.7">GND</text>
<text x="320.8" y="163.7">2</text>
<text x="324.3" y="165.5">VSS</text>
<text x="454.9" y="186.6">3</text>
<text x="458.4" y="188.4">GND</text>
<text x="183.3" y="257.2" transform="rotate(-90 183.3 257.2)">4</text>
<text x="268" y="260.7" transform="rotate(-90 268 260.7)">4</text>
<text x="388" y="267.8">4</text>
<text x="393.6" y="268.1">L</text>
<text x="388" y="273">2</text>
<text x="393.6" y="273.4">R</text>
<text x="388" y="276.6">3</text>
<text x="393.2" y="276.6">GND</text>
<text x="183.3" y="331.3" transform="rotate(-90 183.3 331.3)">4</text>
<text x="268" y="334.8" transform="rotate(-90 268 334.8)">4</text>
<text x="393.3" y="334.8">4</text>
<text x="398.9" y="335.1">L</text>
<text x="393.3" y="340.1">2</text>
<text x="398.9" y="340.4">R</text>
<text x="393.3" y="343.6">3</text>
<text x="398.5" y="343.6">GND</text>
</g>
<g font-size="3.2" fill="#00f">
<text x="351.4" y="52.6">25</text>
<text x="453.1" y="52.6">3</text>
<text x="481.4" y="50.8">IO23</text>
<text x="490.7" y="52.6">36</text>
<text x="490.7" y="49">37</text>
<text x="102.1" y="59.6">1</text>
<text x="132.7" y="59.6">5</text>
<text x="310.2" y="56.1">1</text>
<text x="313.7" y="57.9">RI</text>
<text x="341.4" y="54.3">EPAD</text>
<text x="342.8" y="57.9">DCD</text>
<text x="351.4" y="59.6">23</text>
<text x="351.4" y="56.1">24</text>
<text x="453.1" y="59.6">5</text>
<text x="456.6" y="54.3">EN</text>
<text x="480.7" y="57.9">TXD0</text>
<text x="481.4" y="54.3">IO22</text>
<text x="490.7" y="59.6">34</text>
<text x="490.7" y="56.1">35</text>
<text x="105.6" y="61.4">VIN</text>
<text x="122.3" y="61.4">VOUT</text>
<text x="310.2" y="63.1">3</text>
<text x="313.7" y="64.9">D+</text>
<text x="343.1" y="64.9">DSR</text>
<text x="343.3" y="61.4">DTR</text>
<text x="351.4" y="63.1">22</text>
<text x="453.1" y="63.1">6</text>
<text x="456.6" y="61.4">SENSOR_VN</text>
<text x="456.6" y="64.9">IO34</text>
<text x="480.4" y="61.4">RXD0</text>
<text x="481.4" y="64.9">IO21</text>
<text x="490.7" y="63.1">33</text>
<text x="102.1" y="66.7">3</text>
<text x="105.6" y="68.4">EN</text>
<text x="126.6" y="68.4">NC</text>
<text x="132.7" y="66.7">4</text>
<text x="310.2" y="66.7">4</text>
<text x="310.2" y="70.2">5</text>
<text x="313.7" y="68.4">D-</text>
<text x="313.7" y="72">VIO</text>
<text x="343.1" y="72">RXD</text>
<text x="343.3" y="68.4">TXD</text>
<text x="351.4" y="70.2">20</text>
<text x="351.4" y="66.7">21</text>
<text x="453.1" y="66.7">7</text>
<text x="453.1" y="70.2">8</text>
<text x="456.6" y="68.4">IO35</text>
<text x="456.6" y="72">IO32</text>
<text x="481.4" y="72">IO19</text>
<text x="484.7" y="68.4">NC</text>
<text x="490.7" y="70.2">31</text>
<text x="490.7" y="66.7">32</text>
<text x="200.9" y="77.3">1</text>
<text x="310.2" y="77.3">7</text>
<text x="343.6" y="75.5">RTS</text>
<text x="351.4" y="77.3">18</text>
<text x="351.4" y="73.7">19</text>
<text x="451.1" y="77.3">10</text>
<text x="453.1" y="73.7">9</text>
<text x="456.6" y="75.5">IO33</text>
<text x="481.4" y="75.5">IO18</text>
<text x="490.7" y="77.3">29</text>
<text x="490.7" y="73.7">30</text>
<text x="200.9" y="80.8">2</text>
<text x="204.4" y="79">1</text>
<text x="204.4" y="82.6">2</text>
<text x="266.4" y="82.2">V+</text>
<text x="273.6" y="80.8">1</text>
<text x="310.2" y="80.8">8</text>
<text x="313.7" y="79">REGIN</text>
<text x="313.7" y="82.6">VBUS</text>
<text x="334.5" y="82.6">SUSPEND</text>
<text x="343.6" y="79">CTS</text>
<text x="351.4" y="80.8">17</text>
<text x="451.1" y="80.8">11</text>
<text x="456.6" y="79">IO25</text>
<text x="456.6" y="82.6">IO26</text>
<text x="481.4" y="82.6">IO17</text>
<text x="483.4" y="79">IO5</text>
<text x="490.7" y="80.8">28</text>
<text x="266.1" y="89.3">D+</text>
<text x="267.3" y="85.7">D-</text>
<text x="273.6" y="84.3">2</text>
<text x="273.6" y="87.8">3</text>
<text x="308.2" y="87.8">10</text>
<text x="310.2" y="84.3">9</text>
<text x="313.7" y="86.1">RST#</text>
<text x="313.7" y="89.6">NC</text>
<text x="331.9" y="89.6">SUSPEND#</text>
<text x="351.4" y="87.8">15</text>
<text x="403.8" y="86.4" transform="rotate(-90 403.8 86.4)">2</text>
<text x="414.4" y="86.4" transform="rotate(-90 414.4 86.4)">4</text>
<text x="451.1" y="84.3">12</text>
<text x="451.1" y="87.8">13</text>
<text x="456.6" y="86.1">IO27</text>
<text x="456.6" y="89.6">IO14</text>
<text x="481.4" y="86.1">IO16</text>
<text x="483.4" y="89.6">IO4</text>
<text x="490.7" y="87.8">26</text>
<text x="490.7" y="84.3">27</text>
<text x="267.4" y="92.8">ID</text>
<text x="273.6" y="91.4">4</text>
<text x="273.6" y="94.9">5</text>
<text x="308.2" y="91.4">11</text>
<text x="308.2" y="94.9">12</text>
<text x="313.7" y="93.1">GPIO.3</text>
<text x="338.5" y="93.1">GPIO.0</text>
<text x="351.4" y="94.9">13</text>
<text x="351.4" y="91.4">14</text>
<text x="403.8" y="95.5" transform="rotate(-90 403.8 95.5)">1</text>
<text x="414.4" y="95.5" transform="rotate(-90 414.4 95.5)">3</text>
<text x="451.1" y="91.4">14</text>
<text x="456.6" y="93.1">IO12</text>
<text x="483.4" y="93.1">IO0</text>
<text x="490.7" y="94.9">24</text>
<text x="490.7" y="91.4">25</text>
<text x="267.5" y="96.3">V-</text>
<text x="313.7" y="96.7">GPIO.2</text>
<text x="338.5" y="96.7">GPIO.1</text>
<text x="451.1" y="98.4">16</text>
<text x="451.1" y="102">17</text>
<text x="456.6" y="100.2">IO13</text>
<text x="481.4" y="100.2">IO15</text>
<text x="483.4" y="96.7">IO2</text>
<text x="490.7" y="102">22</text>
<text x="490.7" y="98.4">23</text>
<text x="451.1" y="105.5">18</text>
<text x="456.6" y="103.7">SD2</text>
<text x="456.6" y="107.2">SD3</text>
<text x="482.6" y="107.2">SD0</text>
<text x="482.6" y="103.7">SD1</text>
<text x="490.7" y="105.5">21</text>
<text x="451.1" y="109">19</text>
<text x="456.6" y="110.8">CMD</text>
<text x="483.1" y="110.8">CLK</text>
<text x="490.7" y="109">20</text>
<text x="320.8" y="160.2">1</text>
<text x="324.3" y="161.9">STAT</text>
<text x="337.3" y="161.9">PROG</text>
<text x="347.9" y="160.2">5</text>
<text x="320.8" y="167.2">3</text>
<text x="38.7" y="172.9" transform="rotate(-90 38.7 172.9)">2</text>
<text x="49.2" y="172.9" transform="rotate(-90 49.2 172.9)">4</text>
<text x="324.3" y="169">VBAT</text>
<text x="454.9" y="179.6">1</text>
<text x="496" y="179.6">10</text>
<text x="38.7" y="181.9" transform="rotate(-90 38.7 181.9)">1</text>
<text x="49.2" y="181.9" transform="rotate(-90 49.2 181.9)">3</text>
<text x="454.9" y="183.1">2</text>
<text x="458.4" y="181.3">ADDR</text>
<text x="458.4" y="184.9">ALERT/RDY</text>
<text x="487.8" y="184.9">SDA</text>
<text x="488.4" y="181.3">SCL</text>
<text x="496" y="183.1">9</text>
<text x="454.9" y="190.1">4</text>
<text x="458.4" y="191.9">AIN0</text>
<text x="486.7" y="191.9">AIN3</text>
<text x="496" y="190.1">7</text>
<text x="454.9" y="193.7">5</text>
<text x="458.4" y="195.4">AIN1</text>
<text x="486.7" y="195.4">AIN2</text>
<text x="496" y="193.7">6</text>
<text x="56.7" y="239.9">Instrumentation amplifier G = 50.4</text>
<text x="127.2" y="250.5">Low pass filter G = 2 / fc = 482 Hz</text>
<text x="208.4" y="250.5">High pass filter fc = 22 Hz</text>
<text x="282.4" y="250.5">Tunable amplifier Gmax = 100</text>
<text x="79.2" y="258.9">1</text>
<text x="79.2" y="262.5">2</text>
<text x="82.7" y="260.7">-IN</text>
<text x="101.3" y="260.7">+VS</text>
<text x="109.7" y="262.5">7</text>
<text x="109.7" y="258.9">8</text>
<text x="172.5" y="262.5">3</text>
<text x="79.2" y="266">3</text>
<text x="79.2" y="269.5">4</text>
<text x="82.7" y="264.2">RG/2</text>
<text x="82.7" y="267.8">RG</text>
<text x="99.3" y="264.2">VOUT</text>
<text x="102.2" y="267.8">REF</text>
<text x="109.7" y="269.5">5</text>
<text x="109.7" y="266">6</text>
<text x="172.5" y="269.5">2</text>
<text x="192.8" y="266">1</text>
<text x="255.1" y="266">12</text>
<text x="277.5" y="269.5">14</text>
<text x="82.7" y="271.3">+IN</text>
<text x="102.5" y="271.3">-VS</text>
<text x="255.1" y="273">13</text>
<text x="79.2" y="333">1</text>
<text x="82.7" y="334.8">-IN</text>
<text x="101.3" y="334.8">+VS</text>
<text x="109.7" y="333">8</text>
<text x="79.2" y="336.5">2</text>
<text x="79.2" y="340.1">3</text>
<text x="82.7" y="338.3">RG/2</text>
<text x="82.7" y="341.8">RG</text>
<text x="99.3" y="338.3">VOUT</text>
<text x="102.2" y="341.8">REF</text>
<text x="109.7" y="340.1">6</text>
<text x="109.7" y="336.5">7</text>
<text x="170.5" y="336.5">10</text>
<text x="192.8" y="340.1">8</text>
<text x="257.1" y="340.1">5</text>
<text x="79.2" y="343.6">4</text>
<text x="82.7" y="345.4">+IN</text>
<text x="102.5" y="345.4">-VS</text>
<text x="109.7" y="343.6">5</text>
<text x="172.5" y="343.6">9</text>
<text x="257.1" y="347.1">6</text>
<text x="277.5" y="343.6">7</text>
</g>
<g font-size="3.2" fill="#f00">
<text x="453.1" y="49">2</text>
<text x="456.6" y="50.8">VDD33</text>
<text x="453.1" y="56.1">4</text>
<text x="456.6" y="57.9">SENSOR_VP</text>
<text x="310.2" y="73.7">6</text>
<text x="313.7" y="75.5">VDD</text>
<text x="343.9" y="86.1">VPP</text>
<text x="351.4" y="84.3">16</text>
<text x="347.9" y="167.2">4</text>
<text x="339.3" y="169">VDD</text>
<text x="487.5" y="188.4">VDD</text>
<text x="496" y="186.6">8</text>
<text x="183.3" y="279.6" transform="rotate(-90 183.3 279.6)">11</text>
<text x="268" y="283.1" transform="rotate(-90 268 283.1)">11</text>
<text x="183.3" y="353.6" transform="rotate(-90 183.3 353.6)">11</text>
<text x="268" y="357.2" transform="rotate(-90 268 357.2)">11</text>
</g>
<g font-size="3.2" fill="#8d2323">
<text x="190.4" y="54.3" transform="rotate(-90 190.4 54.3)">1</text>
<text x="197.4" y="54.3" transform="rotate(-90 197.4 54.3)">3</text>
<text x="193.9" y="67.6" transform="rotate(-90 193.9 67.6)">2</text>
</g>
</svg>
